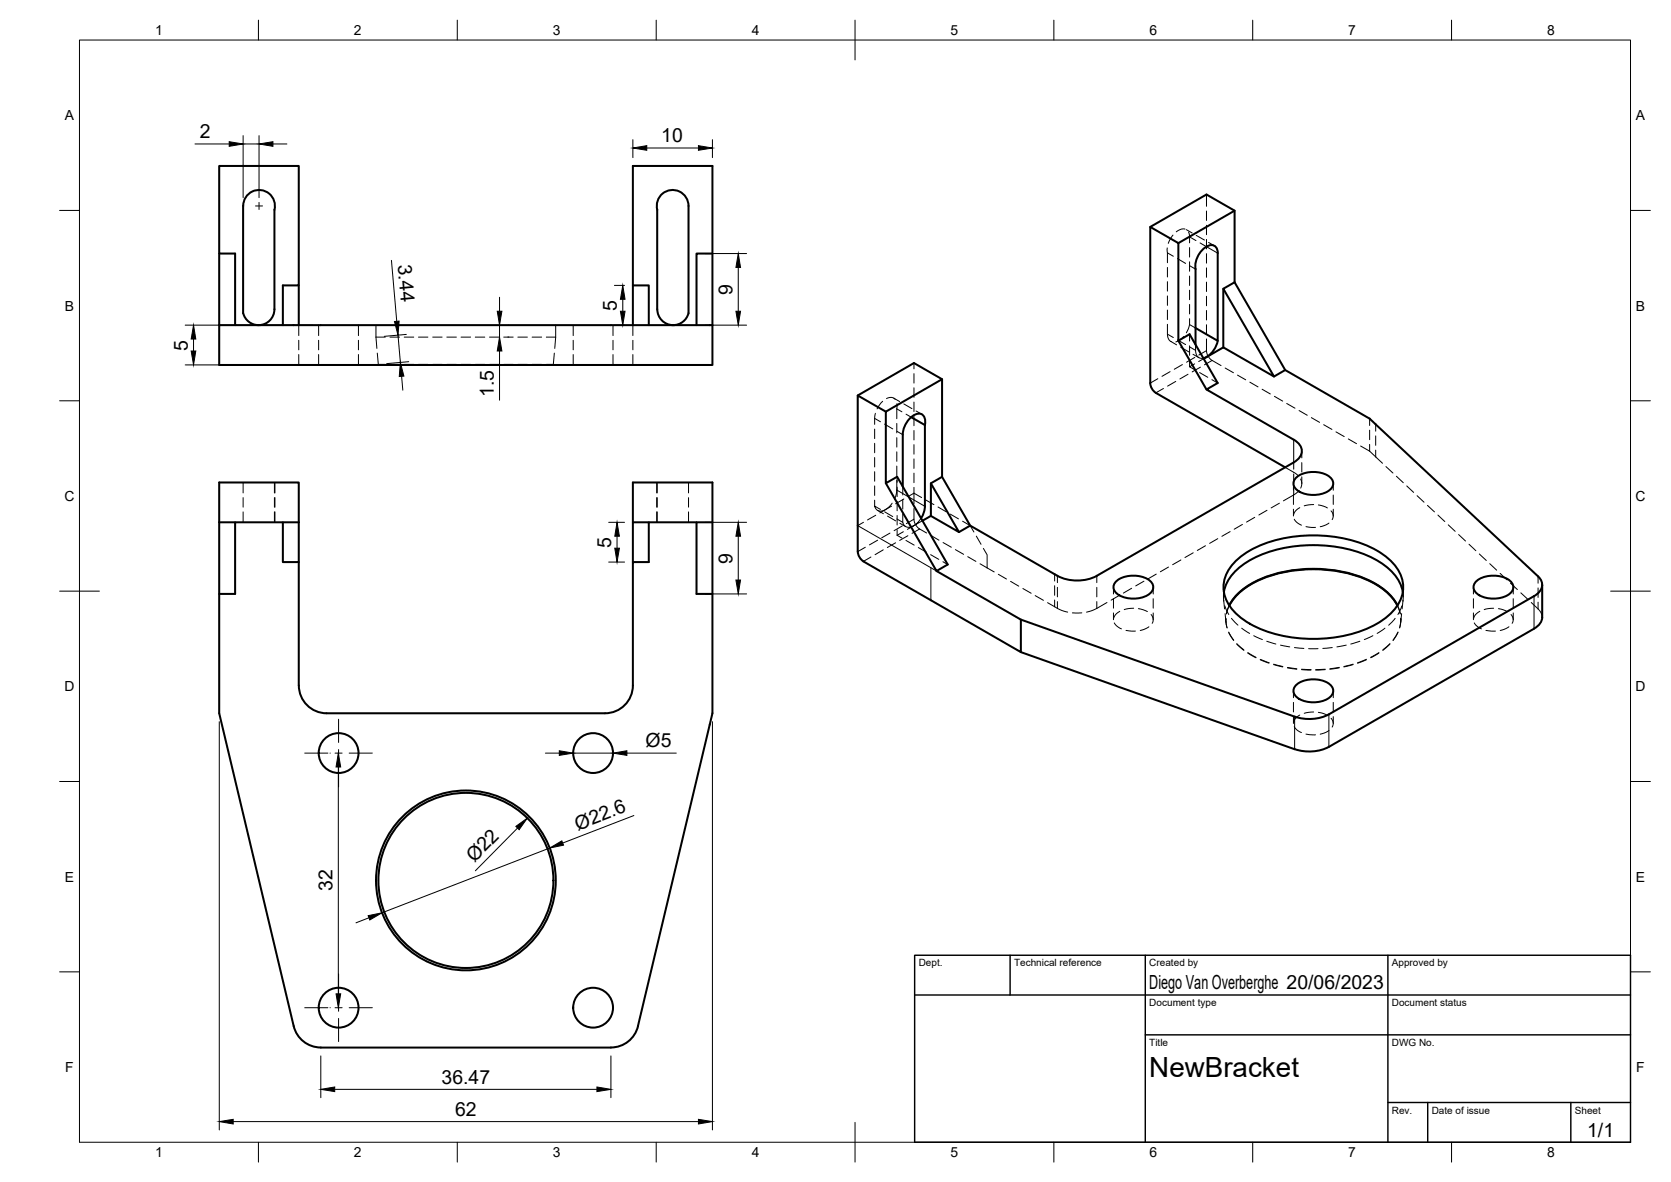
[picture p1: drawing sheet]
<svg xmlns="http://www.w3.org/2000/svg" width="420mm" height="297mm" viewBox="0 0 420 297" stroke-linecap="round" stroke-linejoin="round" font-family="sans-serif">
<!-- layer: Visible -->
<g fill="none" stroke="#000" stroke-width=".51">
<path d="M61.1 51.8v26.9M61.2 51.7a4 4 0 0 1 4.4-3.9 4 4 0 0 1 3.4 4.9v25a4 4 0 0 1-3.5 4 4 4 0 0 1-4.4-3M166.1 49.1a4 4 0 0 1 4.4-1.1 4 4 0 0 1 2.6 3.8v26.9a4 4 0 0 1-4.3 3 4 4 0 0 1-3.5-4v-25a4 4 0 0 1 .8-3.6zM289.2 57l7.1 4.1v24.5l7.1 12.3M310.4 52.9l-14.1 8.2M55.1 63.7v28h124v-10M75.1 71.7v10M159.1 71.7h4v10M179.1 63.7h-4v18M300.6 67.6v19M300.6 67.6a5.5 5.5 0 0 1 4-6 1.68 1.68 0 0 1 1.6 2v22l-5.6-3.2M307.6 72.6v14.7"/>
<path d="M310.4 70.9l12.8 22.1 21.2 12.2 42.3 39.6a2.89 2.89 0 0 1-1 5l-51.6 29.7a11.1 11.1 0 0 1-8.6 .6l-68.8-24.4M310.4 70.9v-18l-7-4-14.2 8.1 .1 39.7 .6 1.4 .7 .6 32.5 18.7M310.4 70.9l-2.8 1.7 12.7 22M55.1 81.7h124M59.1 81.7v-18h-4v-22h20v30h-4v10M159.1 81.7v-40h20v40M236.9 95.3l-7.1-4.1-14.1 8.2M296.3 85.6l2.8-1.6 7.1 12.3-2.8 1.6 21.9 12.6a2.96 2.96 0 0 1 1.4 4.5l-1.4 1.2M302.7 90.1l4.9-2.8 12.7 7.3 2.9-1.6M306.2 85.6a5.6 5.6 0 0 1-3.6 4.4M222.7 103.4l-7-4v39.2l.4 1.4 1 1.1M227 109.2v13.1"/>
<path d="M229.1 104.8l3.5 2M232.6 106.8v20.4l-.3 1.5-.7 1.5M232.6 106.8a2.12 2.12 0 0 0-1.4-2.9 5.3 5.3 0 0 0-4.2 4.8v.5M236.9 119.8l7 12.3-2.8 1.6M325.3 116.2l-49.5 28.5a10.9 10.9 0 0 1-9.9 0l-22-12.6M326.1 119.9a7.1 7.1 0 0 1 8.8 .5 2.1 2.1 0 0 1-1.1 3.1 7.5 7.5 0 0 1-7.7-.4 1.94 1.94 0 0 1 0-3.2zM55.1 131.3v18h4v-18M55.1 131.3v-10.1h20v10.1M55.1 131.3h20M71.1 131.3v10h4v-10M159.1 131.3h20M163.1 131.3v10h-4v31a7 7 0 0 1-7 6.9h-70"/>
<path d="M175.1 131.3v18h4M222.7 121.4l12.8 22.1 2.8-1.6-12.7-22.1-2.9 1.6v-18l14.2-8.1v24.5l-2.8 1.7v8.2l-2.2 1.2M234.1 121.5l7 12.2-7-4M75.1 141.3v29.9a7.1 7.1 0 0 0 7 8M159.1 141.3v-20.1h20v58l-18.7 78.7a7 7 0 0 1-6.8 5.4l-72.9-.1a7 7 0 0 1-6.8-5.3l-18.8-78.7v-29.9M217.1 141.1l39.6 22.8v-8.2l-21.2-12.2M280.8 146a7.1 7.1 0 0 1 8.8 .5 2.1 2.1 0 0 1-1.1 3.1 7.5 7.5 0 0 1-7.7-.5 1.94 1.94 0 0 1 0-3.1zM307.7 148.8a12.1 12.1 0 0 1 6.6-8 35.5 35.5 0 0 1 31.8 0 12.1 12.1 0 0 1 6.6 8M309.1 152.1a17.4 17.4 0 0 1 10.8-7.7 34.7 34.7 0 0 1 26.2 2.4 13.4 13.4 0 0 1 5.3 5.3M309.1 152.2a17.5 17.5 0 0 1 10.9-7.7 34.8 34.8 0 0 1 26 2.4 13.5 13.5 0 0 1 5.4 5.3M310.4 141.3a26.1 26.1 0 0 1 16-6.6 33.1 33.1 0 0 1 21.3 4.6 9.8 9.8 0 0 1 4.9 10 13.4 13.4 0 0 1-7.9 8.2 35.8 35.8 0 0 1-30.4-.8 11.6 11.6 0 0 1-6.6-8.6 8.9 8.9 0 0 1 2.7-6.8zM371.3 146a7.1 7.1 0 0 1 8.8 .5 2.1 2.1 0 0 1-1.1 3.1 7.5 7.5 0 0 1-7.7-.5 1.94 1.94 0 0 1 0-3.1z"/>
<path d="M387.8 147v8.1a3.5 3.5 0 0 1-2.1 2.9l-51.6 29.7a11.1 11.1 0 0 1-8.6 .6l-68.8-24.4M326.1 172a7.1 7.1 0 0 1 8.8 .5 2.1 2.1 0 0 1-1.1 3.1 7.5 7.5 0 0 1-7.7-.4 1.94 1.94 0 0 1 0-3.2z"/>
<circle cx="85.1" cy="189.2" r="5"/>
<circle cx="149.1" cy="189.2" r="5"/>
<circle cx="117.1" cy="221.3" r="22"/>
<circle cx="117.1" cy="221.3" r="22.6"/>
<circle cx="85.1" cy="253.2" r="5"/>
<circle cx="149.1" cy="253.2" r="5"/>
</g>
<!-- layer: Hidden -->
<g fill="none" stroke="#000" stroke-width=".25">
<path d="M294.9 59.1l-1.1 2.1M298 57.6h-.9l-1.3 .7M298.3 57.7l1.5 .9M298.9 58.3l.2 .8v1.9M300.8 59.1l2.1 1.2M303.4 48.9v2.9M303.4 53v2.4M303.4 56.6v2.4M293.5 62.3v3.7M293.5 67.2v2.4M293.5 70.8v2.4M293.5 74.4v2.3"/>
<path d="M293.5 77.9v2.4M293.5 63.5l1.5 .9M296.1 65l2 1.2M299.1 62.2v2.4M299.1 65.8v2.4M299.1 69.4v2.3M299.1 72.9v2.4M299.1 76.5v2.4M299.1 66.8l1.5 .8M303.4 60.2v2.4M303.4 63.7v2.4M303.4 67.3v2.4"/>
<path d="M303.4 70.9v2.4M303.4 74.5v2.3M303.4 78v2.4M303.9 60.9l1.5 .9M75.1 81.7v2.6M75.1 85.5v2.4M75.1 89.1v2.6M80.1 81.7v2.6M80.1 85.5v2.4M80.1 89.1v2.6M90.1 81.7v2.6M90.1 85.5v2.4"/>
<path d="M90.1 89.1v2.6M94.5 84.7h2.4M94.5 81.7v3M94.5 84.7l.3 2.9M94.9 88.7l.2 2.9M95.1 91.6h1.8M95.1 91.6v.1M98.1 91.6h2.4M98.1 84.7h2.4M101.6 91.6h2.4M101.6 84.7h2.4M105.2 91.6h2.4"/>
<path d="M105.2 84.7h2.4M108.8 91.6h2.4M108.8 84.7h2.4M112.4 91.6h2.3M112.4 84.7h2.3M115.9 91.6h2.4M115.9 84.7h2.4M119.5 91.6h2.4M119.5 84.7h2.4M123.1 91.6h2.4M123.1 84.7h2.4M126.7 91.6h2.3"/>
<path d="M126.7 84.7h2.3M130.2 91.6h2.4M130.2 84.7h2.4M133.8 91.6h2.4M133.8 84.7h2.4M137.4 91.6h1.7M137.4 84.7h2.3M139.1 91.6v.1M139.4 88.7l-.3 2.9M139.7 81.7v3M139.7 84.7l-.2 2.9M144.1 81.7v2.6"/>
<path d="M144.1 85.5v2.4M144.1 89.1v2.6M154.1 81.7v2.6M154.1 85.5v2.4M154.1 89.1v2.6M159.1 81.7v2.6M159.1 85.5v2.4M159.1 89.1v2.6M229.8 91.2v1.5M229.8 93.9v2.4M229.8 97.5v2.4M293.5 81.5l.2 3.3 .3 .7 .5 .4"/>
<path d="M294.4 85.8l1.4 .9M296.9 87.3l2 1.1M297.6 84.6l-.8 .7-1.1 .6M299.1 81.6l-.8 2M299.1 80.1v1.5M299.1 84v1.7M299.1 86.9v2.4M299.1 90.5v1.7M299.1 81.6l1.5 .8M300 89l1.5 .9M300.4 91.4l-1.3 .8 1.5 .8M300.6 86.6v1.4a1.7 1.7 0 0 0 2 2"/>
<path d="M301.6 93.6l2.1 1.2M302.7 90.1l-1.3 .8M303.4 85.2v2.9a3 3 0 0 0 1.4 2.5l2.2 1.3M303.4 81.6v2.4M304.7 95.4l1.5 .9M308.1 92.5l2 1.2M311.1 94.3l2.1 1.1M314.3 96l2 1.2M317.4 97.8l2 1.2M320.4 99.6l2.1 1.2M219.9 107.8v2.4M219.9 111.4v2.4"/>
<path d="M219.9 115v2.4M219.9 118.5v2.4M220.1 103.9l-.2 2.7M221.9 100.8l-1.4 2M222.9 100.2a1.63 1.63 0 0 1 2.2 .2M224.7 100.1l1.5 .8M225.5 102.8l1.3 .7M225.5 102.8v2.4M225.5 106.4v2.4M225.5 110v2.4M225.5 113.5v2.4M225.5 117.1v2.4"/>
<path d="M225.5 101.4v1.4M225.6 119.8v1.4M227.2 101.5l2.1 1.2M227.8 104.1l1.3 .7M229.8 101v2.4M229.8 104.6v2.4M229.8 108.2v2.4M229.8 111.7v2.4M229.8 115.3v2.4M229.8 118.9v2.4M230.3 103.3l1.5 .8M323.1 117.4l3.2 2.1"/>
<path d="M323.5 101.4l2.1 1.2M326.6 103.2l2.1 1.2M327.3 113.4v1.7M327.3 116.3v2.3M327.3 119.8v1.7M329.7 105l2.1 1.1M332.8 106.7l2.1 1.2M335.9 108.5l2.1 1.2M339 110.3l2.1 1.2M342.1 112.1l2.3 1.3M344.4 113.4l3.2 3M344.4 105.2v1.7"/>
<path d="M344.4 108.1v2.4M344.4 111.7v1.7M348.5 117.2l1.7 1.7M351.1 119.7l1.7 1.6M61.1 121.2v2.7M61.1 125.1v2.4M61.1 128.6v2.7M69 121.2v2.7M69 125.1v2.4M69 128.6v2.7M69.1 121.2v2.7M69.1 125.1v2.4"/>
<path d="M69.1 128.6v2.7M165.1 121.2v2.7M165.1 125.1v2.4M165.1 128.6v2.7M165.2 121.2v2.7M165.2 125.1v2.4M165.2 128.6v2.7M173.1 121.2v2.7M173.1 125.1v2.4M173.1 128.6v2.7M219.9 122.1v2.4M219.9 125.7v1.5"/>
<path d="M220.7 128.3l1.4 .8M222.4 128.6l2.1 1.2M223.2 129.7l2 1.2M224.3 126.5a3.3 3.3 0 0 1-3.7 1.8l-.7-1.1 1.5 .8M225.5 120.7l-.1 2.9-.5 1.8M225.5 130.4l1.5 .9M225.6 134.5l1.2 .7M225.6 122.4v2.4M225.6 126v2.4M225.6 129.5v2.4M225.6 133.1v1.4M226.3 131.5l1.4 .8"/>
<path d="M227 129.1v2.2a1.65 1.65 0 0 0 2.7 .8l-1.5 .9M227 122.3v2.1M227 125.6v2.3M227.1 133.6l-1.5 .9M227.8 135.8l2.1 1.2M229.8 127.8v2.7a3.2 3.2 0 0 0 1.4 2.4l1.8 1M229.8 122.5v4.1M230.9 137.6l2.1 1.2M231.6 130.2l-.7 1-1.2 .9 2.2-1.2M234 139.4l2.1 1.2M234 134.5l2.1 1.2M237.1 136.3l2.1 1.2"/>
<path d="M240.2 138.1l2.1 1.2M243.3 139.9l2.1 1.2M300 138.9l-2.1 1.2M303.1 137.1l-2 1.2M306.2 135.4l-2.1 1.2M309.3 133.6l-2.1 1.2M312.4 131.8l-2.1 1.2M315.5 130l-2.1 1.2M318.6 128.2l-2.1 1.2M321.7 126.5l-2.1 1.1M325.2 121.5v1.7M325.2 124.4v2.4"/>
<path d="M325.2 128v1.7M325.4 130.5l.7 .8 1.1 .7M326.3 123.6l-3.6 2.3M326.8 127.6l-1.1 .9-.4 .8M327 120.4l.3 .9-.3 1.4M328.4 132.3l2.4 .2M330.3 126.8l-2.4 .3M331.5 126.9l2.3 .7M334.2 131.5l-.8 .4-1.4 .5M334.7 128.4l.5 1.2-.2 1M335.2 121.5v1.7M335.2 124.4v2.4"/>
<path d="M335.2 128v1.7M353.7 122.1l1.8 1.6M356.3 124.6l1.8 1.6M358.9 127l1.8 1.6M361.5 129.4l1.8 1.7M364.2 131.9l1.7 1.6M366.8 134.3l1.7 1.7M369.4 136.8l1.7 1.6M372 139.2l1.7 1.7M237.1 141.2l1.2 .7M246.4 141.7l3.6 2M251 144.3l2.1 1.2"/>
<path d="M254.1 146.1l2.1 1.2M257.2 147.9l2.1 1.2M260.3 149.7l2.1 1.2M263.4 151.5l3 1.7 2.1 .6M269.6 154h2.4M278.3 151.4l-3.1 1.8-2 .6M280 147.6v1.7M280 150.5v2.3M280 154v1.7M280.2 156.5l.6 .8 1.2 .7M281.4 149.6l-2 1.2M281.6 153.6l-1.2 .9-.4 .9"/>
<path d="M283.1 158.4l2.4 .2M284.5 147.8l-2 1.2M285.1 152.9l-2.4 .3M286.2 153l2.3 .7M287.6 146.1l-2 1.1M288.9 157.5l-1.3 .7-.9 .2M289.4 154.4l.5 .9v.8l-.2 .5M290 147.6v1.7M290 150.5v2.3M290 154v1.7M290.7 144.3l-2 1.2M293.8 142.5l-2 1.2"/>
<path d="M296.9 140.7l-2 1.2M307.6 147.6v2.4M307.7 150.8l.2 2.2M307.7 148.8v2.3M308 152.3l1 2.1M308 154.2l.3 2.2M308.2 155.4l.3 2.3M308.2 155.6v.1M308.3 155.5l.2 2.3M308.9 158.8l1.3 2.1M308.9 158.9l1.3 2.1M309.1 152.2l-.7 2"/>
<path d="M309.1 152.2l-.7 2.1M309.6 155.4l1.7 1.7M312.2 157.9l2 1.3M315.2 159.8l2.2 .9M345.2 159.8l-2.2 .9M348.2 157.9l-1.9 1.3M350.8 155.4l-1.6 1.7M351.3 152.2l.8 2.1M351.4 152.2l.7 2M351.5 158.8l-1.2 2.1M351.5 158.9l-1.2 2.1M352.2 155.3l-.3 2.4"/>
<path d="M352.2 155.5l-.3 2.3M352.2 155.6v.1M352.4 154.2l-.2 2.2M352.5 152.3l-1 2.1M352.7 148.8v2.3M352.8 150.8l-.2 2.2M352.8 147.6v2.4M370.5 147.6v1.7M370.5 150.5v2.3M370.5 154v1.7M370.7 156.5l.6 .8 1.2 .7M372.1 153.6l-1.2 .9-.4 .9"/>
<path d="M373.6 158.4l2.4 .2M374.6 141.7l1.7 1.6M375.6 152.9l-2.4 .3M376.8 153l2.2 .7M377.2 144.1l1.7 1.6M379.4 157.5l-1.3 .7-.9 .2M379.8 146.5l1.7 1.7M379.9 154.4l.6 1.3-.3 .9M380.5 147.6v1.7M380.5 150.5v2.3M380.5 154v1.7M382.4 149l1.8 1.6"/>
<path d="M385 151.4l2.3 2.3 .5 1.4M311 161.7l1.8 1.6M311 161.9l1.8 1.5M313.7 164.1l2.1 1.2M313.8 164l2 1.2M316.9 165.7l2.2 .8M316.9 165.8l2.2 .9M318.5 161.1l2.3 .7M320.2 167l2.3 .6M320.3 166.9l2.3 .6M322 162.1l2.3 .5M323.7 167.8l2.4 .4"/>
<path d="M323.7 167.7l2.4 .4M325.2 173.6v1.7M325.2 176.5v2.4M325.5 162.7l2.4 .2M326.8 179.7l-1.1 .9-.4 .8M327.3 168.2l2.3 .1M327.3 168.3l2.3 .1M329 163h2.4M330.3 178.9l-2.4 .3M331.5 179l2.3 .8M333.2 168.2l-2.4 .1M333.2 168.3l-2.4 .1"/>
<path d="M335 162.7l-2.4 .2M335.2 173.6v1.7M335.2 176.5v2.4M336.7 167.8l-2.3 .4M336.8 167.7l-2.4 .4M338.5 162.1l-2.4 .5M340.2 167l-2.3 .6M340.2 166.9l-2.3 .6M341.9 161.1l-2.3 .7M343.6 165.7l-2.2 .8M343.6 165.8l-2.2 .9M346.7 164.1l-2 1.2"/>
<path d="M346.7 164l-2 1.2M349.5 161.7l-1.8 1.6M349.5 161.9l-1.8 1.5M325.2 180.1v1.7M325.4 182.6l.7 .8 1.1 .7M328.4 184.5l2.4 .2M334.2 183.6l-.8 .4-1.4 .5M334.7 180.5l.5 1.3-.2 .9M335.2 180.1v1.7"/>
</g>
<!-- layer: Hidden Narrow -->
<g fill="none" stroke="#000" stroke-width=".25">
<path d="M299.1 59.5l1.6 1M301.8 61.1l1.5 .9M291.1 95.2l-1.9 1.1M292.5 97.6l-1.9 1.1M293.5 84l1.5 .8M294.2 93.4l-2 1.2M295.6 95.8l-2 1.2M296.1 85.4l2 1.2M297.3 91.6l-2 1.2M298.7 94.1l-2 1.1M299.1 87.2l1.5 .8M300.4 89.8l-2.1 1.2"/>
<path d="M301.8 92.3l-2 1.2M303.4 88.1l-2 1.1M304.8 90.6l-1.9 1.1M219.9 105.1l1.5 .9M222.4 106.6l2.1 1.2M225.5 108.4l1.5 .8M325.3 116.2v1.7M325.3 119.1v2.4M345.9 106.6v1.8M345.9 109.5v2.4M345.9 113.1v1.7M217.1 131.3l-1.4 .8"/>
<path d="M217.6 137.5l-1.9 1.1M219 140l-1.9 1.1M220.2 129.5l-2.1 1.2M220.7 135.7l-2.1 1.2M222.1 138.2l-2.1 1.2M223.8 134l-2.1 1.2M224.2 127.2l-3 1.7M225.2 136.4l-2.1 1.2M225.5 123.2l3 1.7M226.9 132.2l-2.1 1.2M227.3 125.4l-2.1 1.2M228.3 134.6l-2.1 1.2"/>
<path d="M228.3 124.8l1.5-.9 1.9 1.1M229.8 130.5l-1.9 1.1M231.2 132.9l-1.9 1.1M232.7 125.6l2.1 1.2M235.9 127.4l2 1.2M239 129.2l2 1.2M242 131l1.9 1.1 1 1.6M245.5 134.7l1.2 2.1M247.3 137.8l.9 1.6v3.3M325.3 122.7v1.7M265.2 144.3v1.7M265.2 147.2v2.4"/>
<path d="M265.2 150.8v1.7M265.9 144.7v1.7M265.9 147.6v2.4M265.9 151.2v1.7M275.8 144.7v1.7M275.8 147.6v2.4M275.8 151.2v1.7M386.7 144.9v1.7M386.7 147.8v2.3M386.7 151.3v1.7"/>
</g>
<!-- layer: Visible Narrow -->
<path d="M303.3 62l2.9 1.6M325.3 110.5v5.7M215.7 132.1l19.8 11.4M228.5 124.9l4.1 2.3M234.1 142.7v8.1M385.7 149.8v8.2M334.1 179.5v8.2M325.5 180.1v8.2" fill="none" stroke="#000" stroke-width=".25"/>
<!-- layer: BORDER -->
<g fill="none" stroke="#000" stroke-width=".25">
<path d="M20 10.1h390v276.9h-390zM65 5.1v5M115 5.1v5M165 5.1v5M215 5.1v10M265 5.1v5M315 5.1v5M365 5.1v5M15 52.9h5M410 52.9h5M15 100.7h5M410 100.7h5"/>
<path d="M15 148.6h10M405 148.6h10M15 196.4h5M410 196.4h5M15 244.2h5M410 244.2h5M65 287v5M115 287v5M165 287v5M215 282.1v9.9M265 287v5M315 287v5"/>
<path d="M365 287v5"/>
</g>
<!-- layer: TITLEBLOCK -->
<path d="M230 240.1h180v46.9h-180zM230 250h180M254 240.1v9.9M288 240.1v46.9M349 240.1v46.9M288 260.1h122M349 277.1h61M359 277.1v9.9M395 277.1v9.9" fill="none" stroke="#000" stroke-width=".36"/>
<!-- layer: FD_Dimensions -->
<g fill="none" stroke="#000" stroke-width=".25">
<path d="M49 36.2h8.6M61.1 34.1v15.6M61.1 36.2h4M65.1 34.1v15.6M68.6 36.2h3.5M159.1 35.1v4.5M162.6 37.2h13M179.1 35.1v4.5M98.4 65.4l1.4 15.3M125.6 74.7v3.5M154.5 71.7h2.5M156.6 75.2v3"/>
<path d="M177.2 63.7h10.5M185.6 67.2v11M46.6 91.7h31.9M46.6 81.7h31.9M48.7 85.2v3M100.1 84.2l.6 6.9M101 94.6l.3 3.5M102.2 84l-5.6 .5M102.8 90.9l-5.6 .5M125.6 81.7v3M125.6 88.2v12.4M127.7 81.7h.1"/>
<path d="M127.7 84.7h.1M154.5 81.7h2.5M177.2 81.7h10.5M153.1 131.3h3.9M155.2 134.8v3M177.2 131.3h10.5M185.6 134.8v11M153.1 141.3h3.9M177.2 149.3h10.5M55.1 181.4v102.6M83 189.3h.1M85.1 192.8v57"/>
<path d="M137.1 189.3h3.5M144.1 189.3h10M157.6 189.3h12.5M179.1 181.4v102.6M130.1 208.1l-10.6 10.7M138.2 213.1l-42.1 16.3M159.4 204.9l-17.9 7M92.8 230.6l-3.3 1.3M83 253.2h.1M80.7 265.4v10.5M84.2 273.8h65.9M153.6 265.4v10.5"/>
<path d="M58.6 281.9h117"/>
</g>
<g fill="#000" stroke="#000" stroke-width=".25">
<path d="M57.6 35.6l3.5 .6-3.5 .6zM65.1 36.2l3.5-.6v1.2zM159.1 37.2l3.5-.6v1.2zM175.6 36.6l3.5 .6-3.5 .6zM125 78.2h1.2l-.6 3.5zM156.6 71.7l.6 3.5h-1.2zM156 78.2h1.2l-.6 3.5zM185.6 63.7l.6 3.5h-1.2zM185 78.2h1.2l-.6 3.5zM48.1 88.2h1.1l-.5 3.5zM48.7 81.7l.5 3.5h-1.1zM99.2 80.8l1.2-.1-.3 3.5z"/>
<path d="M100.7 91.1l.9 3.4-1.2 .1zM125.6 84.7l.6 3.5h-1.2zM154.6 137.8h1.1l-.5 3.5zM155.2 131.3l.5 3.5h-1.1zM185.6 131.3l.6 3.5h-1.2zM185 145.8h1.2l-.6 3.5zM85.1 189.3l.6 3.5h-1.2zM140.6 188.7l3.5 .6-3.5 .5zM154.1 189.3l3.5-.6v1.1zM129.7 207.7l2.9-2.1-2.1 2.9zM138.2 213.1l3.1-1.8 .4 1.1zM92.6 230.1l3.5-.7-3.1 1.8z"/>
<path d="M84.5 249.8h1.2l-.6 3.4zM80.7 273.8l3.5-.6v1.1zM150.1 273.2l3.5 .6-3.5 .5zM55.1 281.9l3.5-.6v1.2zM175.6 281.3l3.5 .6-3.5 .6z"/>
</g>
<!-- layer: Smart Centers -->
<g fill="none" stroke="#000" stroke-width=".25">
<path d="M64.2 51.8h1.8M65.1 50.9v1.7M76.6 189.3h5.8M84.2 189.3h1.8M85.1 180.7v5.9M85.1 188.4v1.7M85.1 191.9v5.8M87.8 189.3h5.8M76.6 253.2h5.8M84.2 253.2h1.8M85.1 244.8v5.8M85.1 252.4v1.7"/>
<path d="M85.1 255.9v5.9M87.8 253.2h5.8"/>
</g>
<text font-size="7" x="289" y="270.6">NewBracket</text>
<g font-size="4.9">
<text x="50.3" y="34.8">2</text>
<text x="166.3" y="35.7">10</text>
<text x="100" y="66.5" transform="rotate(85 100 66.5)">3.44</text>
<text x="184.2" y="74.1" transform="rotate(-90 184.2 74.1)">9</text>
<text x="155.1" y="78.1" transform="rotate(-90 155.1 78.1)">5</text>
<text x="47.2" y="88.1" transform="rotate(-90 47.2 88.1)">5</text>
<text x="124.1" y="99.7" transform="rotate(-90 124.1 99.7)">1.5</text>
<text x="153.7" y="137.6" transform="rotate(-90 153.7 137.6)">5</text>
<text x="184.2" y="141.6" transform="rotate(-90 184.2 141.6)">9</text>
<text x="162.3" y="187.7">Ø5</text>
<text x="145.3" y="208.7" transform="rotate(-21 145.3 208.7)">Ø22.6</text>
<text x="119.3" y="216.9" transform="rotate(-45 119.3 216.9)">Ø22</text>
<text x="83.6" y="224" transform="rotate(-90 83.6 224)">32</text>
<text x="289" y="248.5">Diego Van Overberghe 20/06/2023</text>
<text x="111" y="272.3">36.47</text>
<text x="114.4" y="280.4">62</text>
<text x="399.1" y="285.7">1/1</text>
</g>
<g font-size="3.5">
<text x="39" y="8.8">1</text>
<text x="89" y="8.8">2</text>
<text x="139" y="8.8">3</text>
<text x="189" y="8.8">4</text>
<text x="239" y="8.8">5</text>
<text x="289" y="8.8">6</text>
<text x="339" y="8.8">7</text>
<text x="389" y="8.8">8</text>
<text x="16.3" y="30.2">A</text>
<text x="411.3" y="30.2">A</text>
<text x="16.3" y="78">B</text>
<text x="411.3" y="78">B</text>
<text x="16.2" y="125.9">C</text>
<text x="411.2" y="125.9">C</text>
<text x="16.2" y="173.7">D</text>
<text x="411.2" y="173.7">D</text>
<text x="16.3" y="221.6">E</text>
<text x="411.3" y="221.6">E</text>
<text x="16.4" y="269.4">F</text>
<text x="411.4" y="269.4">F</text>
<text x="39" y="290.8">1</text>
<text x="89" y="290.8">2</text>
<text x="139" y="290.8">3</text>
<text x="189" y="290.8">4</text>
<text x="239" y="290.8">5</text>
<text x="289" y="290.8">6</text>
<text x="339" y="290.8">7</text>
<text x="389" y="290.8">8</text>
</g>
<g font-size="2.5">
<text x="231" y="242.9">Dept.</text>
<text x="255" y="242.9">Technical reference</text>
<text x="289" y="242.9">Created by</text>
<text x="350" y="242.9">Approved by</text>
<text x="289" y="252.8">Document type</text>
<text x="350" y="252.8">Document status</text>
<text x="289" y="262.9">Title</text>
<text x="350" y="262.9">DWG No.</text>
<text x="350" y="279.9">Rev.</text>
<text x="360" y="279.9">Date of issue</text>
<text x="396" y="279.9">Sheet</text>
</g>
</svg>
